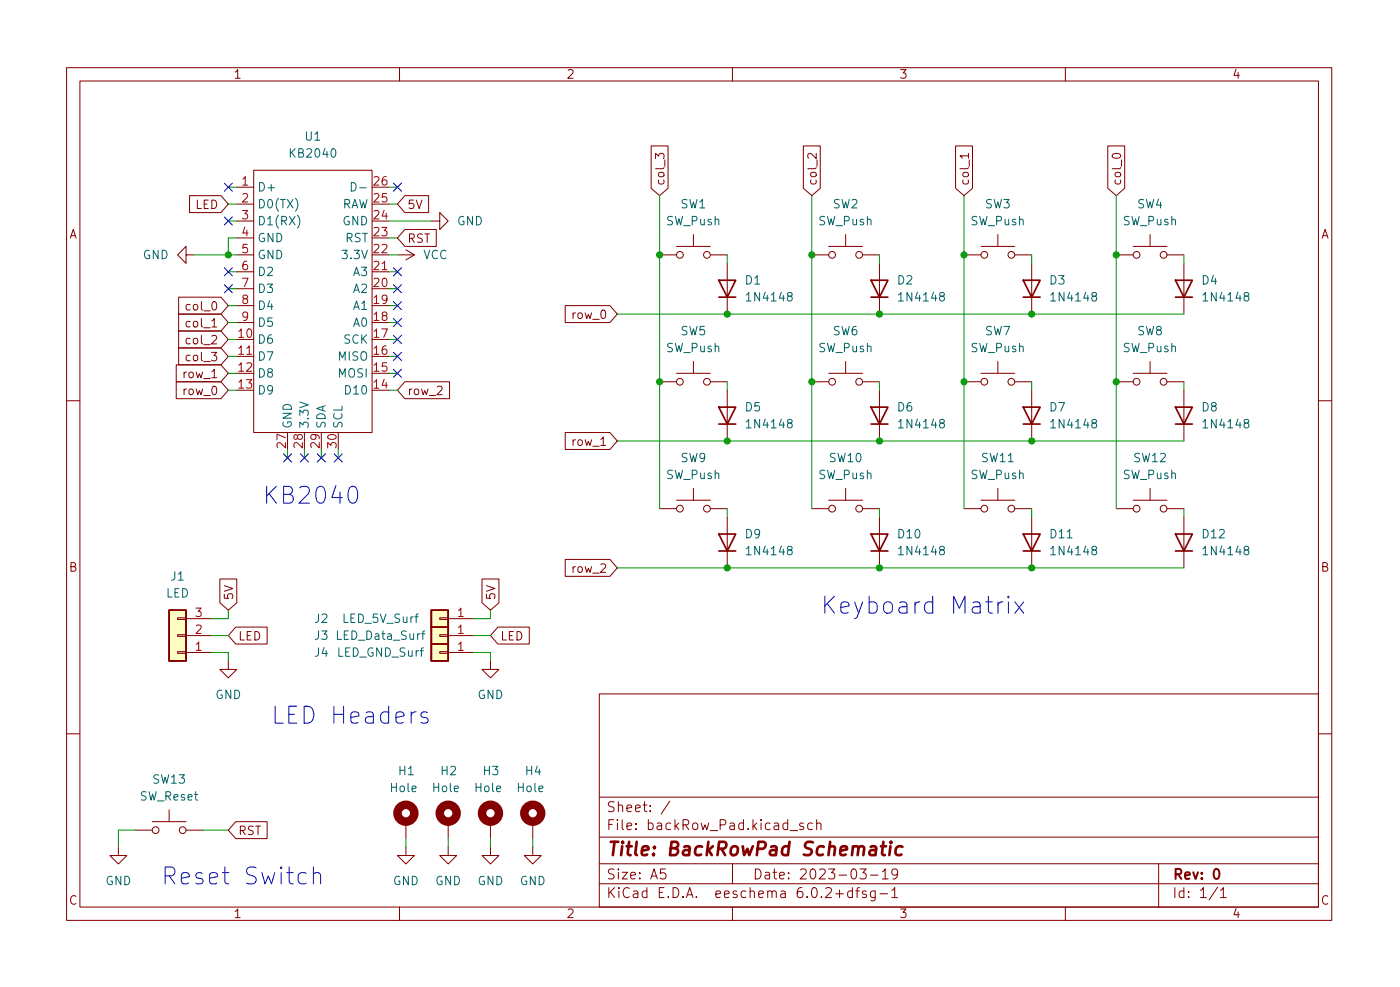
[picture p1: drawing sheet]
<svg xmlns="http://www.w3.org/2000/svg" width="210mm" height="148mm" viewBox="0 0 210 148" stroke-linecap="round" stroke-linejoin="round" font-family="sans-serif">
<g fill="none" stroke="#840000" stroke-width=".15">
<path d="M10 10.2h190v128h-190zM12 12.2h186v124h-186zM60 10.2v2M110 10.2v2M160 10.2v2M27.9 38.3v-1.3l-1.2 1.3 1.2 1.2v-1.2h1.3M28.5 29.4h4.7l1.1 1.2-1.1 1.3h-4.7zM35.6 38.3h2.5M35.6 28.1h2.5M35.6 30.6h2.5M35.6 33.2h2.5M35.6 35.7h2.5"/>
<path d="M38.1 25.6h17.8v39.3h-17.8zM59.7 38.3h2.5M60.8 34.5h4.7v2.5h-4.7l-1.1-1.3zM60.8 29.4h3.6v2.5h-3.6l-1.1-1.3zM61 37.5l1.2 .8M62.2 38.3l-1.2 .7M64.8 33.2h1.2v-1.3l1.3 1.3-1.3 1.3v-1.3M97.8 21.9h2.5v6.4l-1.2 1.1-1.3-1.1zM98.5 23.8v-.8l.4 .5 .2-.4h.5l.1 .2v.3l-.1 .2M99.1 38.3h2.5M101.6 37h5.1M104.1 35.2v1.8"/>
<path d="M106.7 38.3h2.5M109.2 39.5v7.7M120.6 21.9h2.6v6.4l-1.3 1.1-1.3-1.1zM121.9 38.3h2.6M122.6 23v.8l-.9-.8-.3 .1-.1 .2 .1 .5M124.5 37h5M127 35.2v1.8M129.5 38.3h2.6M132.1 39.5v7.7M143.5 21.9h2.6v6.4l-1.3 1.1-1.3-1.1zM144.8 38.3h2.5M145.4 23.4h-1.2l.3 .4"/>
<path d="M145.4 23v.8M147.3 37h5.1M149.9 35.2v1.8M152.4 38.3h2.5M154.9 39.5v7.7M166.4 21.9h2.5v6.4l-1.3 1.1-1.2-1.1zM167.2 23.1a.69 .69 0 0 1 1.1 .4 .79 .79 0 0 1-1.3 0zM167.6 38.3h2.6M170.2 37h5.1M172.7 35.2v1.8M175.3 38.3h2.5M177.8 39.5v7.7"/>
<path d="M26.5 57.3h6.7l1.1 1.3-1.1 1.3h-6.7zM26.5 54.8h6.7l1.1 1.2-1.1 1.3h-6.7zM26.8 44.6h6.4l1.1 1.3-1.1 1.3h-6.4zM26.8 47.2h6.4l1.1 1.2-1.1 1.3h-6.4zM26.8 49.7h6.4l1.1 1.3-1.1 1.2h-6.4zM26.8 52.2h6.4l1.1 1.3-1.1 1.3h-6.4zM35.6 53.5h2.5M35.6 40.8h2.5M35.6 43.3h2.5M35.6 45.9h2.5M35.6 48.4h2.5M55.9 40.8h2.5"/>
<path d="M60.8 57.3h6.7v2.6h-6.7l-1.1-1.3zM84.9 45.9h6.7l1.1 1.3-1.1 1.2h-6.7zM99.1 57.3h2.5M101.6 56h5.1M104.1 54.3v1.7M106.7 57.3h2.5M109.2 58.6v7.6M121.9 57.3h2.6M124.5 56h5M127 54.3v1.7M129.5 57.3h2.6M132.1 58.6v7.6"/>
<path d="M144.8 57.3h2.5M147.3 56h5.1M149.9 54.3v1.7M152.4 57.3h2.5M154.9 58.6v7.6M167.6 57.3h2.6M170.2 56h5.1M172.7 54.3v1.7M175.3 57.3h2.5M177.8 58.6v7.6M10 60.2h2M84.9 64.9h6.7l1.1 1.3-1.1 1.3h-6.7z"/>
<path d="M99.1 76.4h2.5M101.6 75.1h5.1M104.1 73.3v1.8M106.7 76.4h2.5M109.2 77.6v7.7M121.9 76.4h2.6M124.5 75.1h5M127 73.3v1.8M129.5 76.4h2.6M132.1 77.6v7.7M144.8 76.4h2.5M147.3 75.1h5.1"/>
<path d="M149.9 73.3v1.8M152.4 76.4h2.5M154.9 77.6v7.7M167.6 76.4h2.6M170.2 75.1h5.1M172.7 73.3v1.8M175.3 76.4h2.5M177.8 77.6v7.7M198 60.2h2M26.7 92.7h1.2v.3h-1.2zM26.7 95.3h1.2v.2h-1.2zM26.7 97.8h1.2v.3h-1.2z"/>
<path d="M27.9 98h3.8M27.9 95.4h3.8M27.9 92.9h3.8M33 86.9h2.6v3.6l-1.3 1.1-1.3-1.1zM34.3 99.2v1.3h1.3l-1.3 1.3-1.3-1.3h1.3M35.4 94.1h4.7v2.6h-4.7l-1.1-1.3zM66 97.8h1.3v.3h-1.3zM66 95.3h1.3v.2h-1.3zM66 92.7h1.3v.3h-1.3zM67.3 98h3.8M67.3 95.4h3.8M67.3 92.9h3.8"/>
<path d="M72.4 86.9h2.5v3.6l-1.2 1.1-1.3-1.1zM73.7 99.2v1.3h1.2l-1.2 1.3-1.3-1.3h1.3M74.8 94.1h4.7v2.6h-4.7l-1.1-1.3zM84.9 84h6.7l1.1 1.3-1.1 1.2h-6.7zM10 110.2h2M90 104.2h108v32h-108zM90 119.7h108M198 110.2h2M17.8 127.2v1.2h1.2l-1.2 1.3-1.3-1.3h1.3M20.3 124.6h2.6M22.9 123.4h5M25.4 121.6v1.8"/>
<path d="M27.9 124.6h2.6M35.4 123.4h4.7v2.5h-4.7l-1.1-1.3zM60 136.2v2M61 127.2v1.2h1.2l-1.2 1.3-1.3-1.3h1.3M61 123.4v2.5M67.3 127.2v1.2h1.3l-1.3 1.3-1.3-1.3h1.3M67.3 123.4v2.5M73.7 127.2v1.2h1.2l-1.2 1.3-1.3-1.3h1.3M73.7 123.4v2.5M80 127.2v1.2h1.3l-1.3 1.3-1.3-1.3h1.3M80 123.4v2.5M90 132.7h108"/>
<path d="M90 129.7h108M90 125.7h108M99.9 130.4h-.7v.8l.2-.2 .5 .1 .1 .2-.1 .5-.2 .1h-.3l-.2-.1M100.6 120.3l-1.3 1.9M110 136.2v2M110 129.7v3M118.7 124.7h1.1M120.7 123.6l-.4-.1-.2 .3 .1 .2 .5 .1v.4h-.6M122 123.6l-.4-.1-.3 .3v.5l.1 .2h.6M122.7 123.7a.37 .37 0 0 1 .6 .1v.7M122.7 123v1.5M128 133.8l-.4-.1-.3 .3v.5l.1 .2h.6"/>
<path d="M128 133.2v1.5M128.5 133.7h.6M129.1 133.2l-.3 .1-.1 .2v1.2M129.2 130.4h.9l-.5 .6a.41 .41 0 0 1 .5 .3v.4l-.2 .2h-.5l-.2-.1M130.1 133.8l-.4-.1-.2 .3 .1 .2 .5 .1v.4h-.6M130.7 131.4h1.2M131.4 133.7v1.3a.41 .41 0 0 1-.6 .2M131.4 133.8l-.4-.1-.3 .3v.5l.2 .2h.5M132.2 134.2h1.1M132.5 130.9l.4-.5v1.5M132.5 131.9h.9M133.9 133.7l.5-.5v1.5"/>
<path d="M133.9 134.7h.9M134.8 131.1l-.3 .3-.4-.1-.2-.2v-.4l.2-.2 .4-.1 .2 .2a.99 .99 0 0 1-.3 1.3h-.3M160 136.2v2M174 129.7v6.5M182.9 133.2l-1.3 1.9M183.3 133.7l.4-.5v1.5M183.3 134.7h.9"/>
<circle cx="102.1" cy="38.3" r=".51"/>
<circle cx="106.2" cy="38.3" r=".51"/>
<circle cx="125" cy="38.3" r=".51"/>
<circle cx="129" cy="38.3" r=".51"/>
<circle cx="147.8" cy="38.3" r=".51"/>
<circle cx="151.9" cy="38.3" r=".51"/>
<circle cx="170.7" cy="38.3" r=".51"/>
<circle cx="174.8" cy="38.3" r=".51"/>
<circle cx="102.1" cy="57.3" r=".51"/>
<circle cx="106.2" cy="57.3" r=".51"/>
<circle cx="125" cy="57.3" r=".51"/>
<circle cx="129" cy="57.3" r=".51"/>
<circle cx="147.8" cy="57.3" r=".51"/>
<circle cx="151.9" cy="57.3" r=".51"/>
<circle cx="170.7" cy="57.3" r=".51"/>
<circle cx="174.8" cy="57.3" r=".51"/>
<circle cx="102.1" cy="76.4" r=".51"/>
<circle cx="106.2" cy="76.4" r=".51"/>
<circle cx="125" cy="76.4" r=".51"/>
<circle cx="129" cy="76.4" r=".51"/>
<circle cx="147.8" cy="76.4" r=".51"/>
<circle cx="151.9" cy="76.4" r=".51"/>
<circle cx="170.7" cy="76.4" r=".51"/>
<circle cx="174.8" cy="76.4" r=".51"/>
<circle cx="23.4" cy="124.6" r=".51"/>
<circle cx="27.4" cy="124.6" r=".51"/>
</g>
<path d="M182.5 130.5l.3-.1a.94 .94 0 0 1 0 1.5h-.2a1 1 0 0 1-.1-1.4z" fill="none" stroke="#840000" stroke-width=".3"/>
<path d="M132.3 127h.8M132.7 126.4l-.2 1.7v.2l.4 .1M133.7 127l-.1 1.4M133.8 126.4l-.1 .1 .1 .1 .1-.1-.1-.1v.2M135.5 127.1a.66 .66 0 0 0-1 .3v.6l.1 .3 .2 .1 .6-.1" fill="none" stroke="#840000" stroke-width=".4"/>
<g fill="#ffffc2" stroke="#ffffc2" stroke-width=".15">
<path d="M25.4 91.6h2.5v7.6h-2.5z"/>
<path d="M64.8 96.7h2.5v2.5h-2.5z"/>
<path d="M64.8 94.1h2.5v2.6h-2.5z"/>
<path d="M64.8 91.6h2.5v2.5h-2.5z"/>
</g>
<g fill="none" stroke="#840000" stroke-width=".25">
<path d="M107.9 42.1h2.6l-1.3 2.5zM107.9 44.6h2.6M130.8 42.1h2.5l-1.2 2.5zM130.8 44.6h2.5M153.7 42.1h2.5l-1.3 2.5zM153.7 44.6h2.5M176.5 42.1h2.6l-1.3 2.5zM176.5 44.6h2.6M107.9 61.1h2.6l-1.3 2.6zM107.9 63.7h2.6M130.8 61.1h2.5l-1.2 2.6zM130.8 63.7h2.5"/>
<path d="M153.7 61.1h2.5l-1.3 2.6zM153.7 63.7h2.5M176.5 61.1h2.6l-1.3 2.6zM176.5 63.7h2.6M25.4 91.6h2.5v7.6h-2.5zM64.8 96.7h2.5v2.5h-2.5zM64.8 94.1h2.5v2.6h-2.5zM64.8 91.6h2.5v2.5h-2.5zM107.9 80.2h2.6l-1.3 2.5zM107.9 82.7h2.6M130.8 80.2h2.5l-1.2 2.5zM130.8 82.7h2.5"/>
<path d="M153.7 80.2h2.5l-1.3 2.5zM153.7 82.7h2.5M176.5 80.2h2.6l-1.3 2.5zM176.5 82.7h2.6"/>
</g>
<g fill="none" stroke="#840000" stroke-width="1.3">
<circle cx="61" cy="122.1" r="1.27"/>
<circle cx="67.3" cy="122.1" r="1.27"/>
<circle cx="73.7" cy="122.1" r="1.27"/>
<circle cx="80" cy="122.1" r="1.27"/>
</g>
<path d="M44.7 32.3a1.46 1.46 0 0 1 0 1.9M52.8 27.4a.64 .64 0 0 1 .7 .6 .64 .64 0 0 1-.7 .7zM54 28.2h1M63.3 95.1h.5M63.8 94.7l-.3 .2v1.1" fill="none" stroke="#006464" stroke-width=".15"/>
<path d="M52.5 73.2a.61 .61 0 0 1 .6-.2 .61 .61 0 0 1 .5 .5 1.49 1.49 0 0 1-.5 2 .65 .65 0 0 1-.7-.4 2.17 2.17 0 0 1 .1-1.9zM150.6 90.4a.65 .65 0 0 0-.7 .4M151.4 89.5l-.1 .1 .1 .2 .2-.2-.2-.1v.3M151.4 90.4v1.7M152.4 90.4l1.3 1.7M153.7 90.4l-1.3 1.7M64.2 107l-.6-.1-.3 .1-.1 .2 .1 .4 .9 .2 .1 .3-.1 .3-.3 .2h-.4l-.3-.2M46 131.1l-.3-.1h-.4l-.4 .2-.1 .3v.7l.2 .4 .3 .1h.4l.3-.1M47.1 131.2a.63 .63 0 0 1 1.1 .2v1.3M47.1 130.2v2.5" fill="none" stroke="#0000c2" stroke-width=".15"/>
<g fill="none" stroke="#009600" stroke-width=".15">
<path d="M29.2 38.3h6.4M34.3 33.2h1.3M34.3 30.6h1.3M34.3 28.1h1.3M35.6 35.7h-1.3v2.6M58.4 33.2h6.4M58.4 38.3h1.3M58.4 30.6h1.3M58.4 28.1h1.3M58.4 35.7h1.3M99.1 29.4v47M109.2 38.3v1.2"/>
<path d="M121.9 29.4v47M132.1 38.3v1.2M144.8 29.4v47M154.9 38.3v1.2M167.6 29.4v47M177.8 38.3v1.2M34.3 56h1.3M34.3 48.4h1.3M34.3 51h1.3M34.3 58.6h1.3M34.3 53.5h1.3M34.3 45.9h1.3"/>
<path d="M34.3 43.3h1.3M34.3 40.8h1.3M58.4 56h1.3M58.4 48.4h1.3M58.4 51h1.3M58.4 58.6h1.3M58.4 53.5h1.3M58.4 45.9h1.3M58.4 43.3h1.3M58.4 40.8h1.3M92.7 47.2h85.1M109.2 57.3v1.3"/>
<path d="M132.1 57.3v1.3M154.9 57.3v1.3M177.8 57.3v1.3M43.2 67.5v1.2M45.7 67.5v1.2M48.3 67.5v1.2M50.8 67.5v1.2M92.7 66.2h85.1M109.2 76.4v1.2M132.1 76.4v1.2M154.9 76.4v1.2M177.8 76.4v1.2"/>
<path d="M31.7 98h2.6v1.2M31.7 95.4h2.6M34.3 91.6v1.3h-2.6M71.1 98h2.6v1.2M71.1 95.4h2.6M73.7 91.6v1.3h-2.6M92.7 85.3h85.1M20.3 124.6h-2.5v2.6M30.5 124.6h3.8M61 125.9v1.3M67.3 125.9v1.3M73.7 125.9v1.3"/>
<path d="M80 125.9v1.3"/>
</g>
<g fill="none" stroke="#000084" stroke-width=".15">
<path d="M33.7 27.5l1.2 1.2M33.7 32.6l1.2 1.2M34.9 27.5l-1.2 1.2M34.9 32.6l-1.2 1.2M59.1 27.5l1.2 1.2M60.3 27.5l-1.2 1.2M33.7 42.7l1.2 1.3M33.7 40.2l1.2 1.2M34.9 42.7l-1.2 1.3M34.9 40.2l-1.2 1.2M59.1 52.9l1.2 1.2M59.1 55.4l1.2 1.3"/>
<path d="M59.1 47.8l1.2 1.2M59.1 40.2l1.2 1.2M59.1 42.7l1.2 1.3M59.1 45.3l1.2 1.2M59.1 50.4l1.2 1.2M60.3 52.9l-1.2 1.2M60.3 55.4l-1.2 1.3M60.3 47.8l-1.2 1.2M60.3 40.2l-1.2 1.2M60.3 42.7l-1.2 1.3M60.3 45.3l-1.2 1.2M60.3 50.4l-1.2 1.2"/>
<path d="M42.6 68.1l1.2 1.3M43.8 68.1l-1.2 1.3M45.1 68.1l1.2 1.3M46.3 68.1l-1.2 1.3M47.7 68.1l1.2 1.3M48.9 68.1l-1.2 1.3M50.2 68.1l1.2 1.3M51.4 68.1l-1.2 1.3"/>
</g>
<g fill="#009600" stroke="#009600" stroke-width=".15">
<circle cx="109.2" cy="85.3" r=".46"/>
<circle cx="109.2" cy="66.2" r=".46"/>
<circle cx="132.1" cy="85.3" r=".46"/>
<circle cx="121.9" cy="57.3" r=".46"/>
<circle cx="132.1" cy="47.2" r=".46"/>
<circle cx="144.8" cy="38.3" r=".46"/>
<circle cx="121.9" cy="38.3" r=".46"/>
<circle cx="132.1" cy="66.2" r=".46"/>
<circle cx="34.3" cy="38.3" r=".46"/>
<circle cx="109.2" cy="47.2" r=".46"/>
<circle cx="99.1" cy="57.3" r=".46"/>
<circle cx="99.1" cy="38.3" r=".46"/>
<circle cx="167.6" cy="38.3" r=".46"/>
<circle cx="167.6" cy="57.3" r=".46"/>
<circle cx="154.9" cy="85.3" r=".46"/>
<circle cx="154.9" cy="47.2" r=".46"/>
<circle cx="144.8" cy="57.3" r=".46"/>
<circle cx="154.9" cy="66.2" r=".46"/>
</g>
<g font-size="3.5" fill="#0000c2">
<text x="39.4" y="75.7">KB2040</text>
<text x="123.2" y="92.2">Keyboard Matrix</text>
<text x="40.6" y="108.7">LED Headers</text>
<text x="24.1" y="132.8">Reset Switch</text>
</g>
<text font-size="2.8" fill="#840000" x="91" y="128.5">Title: BackRowPad Schematic</text>
<g font-size="2.1" fill="#840000">
<text x="91" y="124.6">File: backRow_Pad.kicad_sch</text>
<text x="91" y="121.9">Sheet: /</text>
<text x="91" y="134.8">KiCad E.D.A. eeschema 6.0.2+dfsg-1</text>
<text x="91" y="132">Size: A5</text>
<text x="113" y="132">Date: 2023-03-19</text>
<text x="176" y="132">Rev: 0</text>
<text x="176" y="134.8">Id: 1/1</text>
</g>
<g font-size="1.8" fill="#840000">
<text x="35" y="11.8">1</text>
<text x="85" y="11.8">2</text>
<text x="135" y="11.8">3</text>
<text x="185" y="11.8">4</text>
<text x="99.8" y="27.9" transform="rotate(-90 99.8 27.9)">col_3</text>
<text x="122.6" y="27.9" transform="rotate(-90 122.6 27.9)">col_2</text>
<text x="145.5" y="27.9" transform="rotate(-90 145.5 27.9)">col_1</text>
<text x="168.4" y="27.9" transform="rotate(-90 168.4 27.9)">col_0</text>
<text x="10.3" y="35.8">A</text>
<text x="29.3" y="31.4">LED</text>
<text x="61.1" y="31.4">5V</text>
<text x="198.4" y="35.8">A</text>
<text x="61.1" y="36.4">RST</text>
<text x="28.3" y="46.6">col_0</text>
<text x="86.2" y="47.9">row_0</text>
<text x="28.3" y="49.1">col_1</text>
<text x="28.3" y="51.7">col_2</text>
<text x="27.7" y="59.3">row_0</text>
<text x="27.7" y="56.8">row_1</text>
<text x="28.3" y="54.2">col_3</text>
<text x="61.1" y="59.3">row_2</text>
<text x="86.2" y="66.9">row_1</text>
<text x="10.3" y="85.8">B</text>
<text x="86.2" y="86">row_2</text>
<text x="198.4" y="85.8">B</text>
<text x="35" y="90.2" transform="rotate(-90 35 90.2)">5V</text>
<text x="74.4" y="90.2" transform="rotate(-90 74.4 90.2)">5V</text>
<text x="35.7" y="96.1">LED</text>
<text x="75.1" y="96.1">LED</text>
<text x="35.7" y="125.3">RST</text>
<text x="10.3" y="135.8">C</text>
<text x="35" y="137.8">1</text>
<text x="85" y="137.8">2</text>
<text x="135" y="137.8">3</text>
<text x="185" y="137.8">4</text>
<text x="198.4" y="135.8">C</text>
</g>
<g font-size="1.8" fill="#006464">
<text x="43.7" y="23.7">KB2040</text>
<text x="45.9" y="21.1">U1</text>
<text x="38.6" y="28.7">D+</text>
<text x="38.6" y="31.3">D0(TX)</text>
<text x="38.6" y="33.8">D1(RX)</text>
<text x="51.1" y="31.3">RAW</text>
<text x="51.4" y="33.8">GND</text>
<text x="68.6" y="33.8">GND</text>
<text x="100.1" y="33.8">SW_Push</text>
<text x="102.2" y="31.3">SW1</text>
<text x="122.9" y="33.8">SW_Push</text>
<text x="125.1" y="31.3">SW2</text>
<text x="145.8" y="33.8">SW_Push</text>
<text x="147.9" y="31.3">SW3</text>
<text x="168.6" y="33.8">SW_Push</text>
<text x="170.8" y="31.3">SW4</text>
<text x="21.4" y="38.9">GND</text>
<text x="38.6" y="36.4">GND</text>
<text x="38.6" y="38.9">GND</text>
<text x="38.6" y="41.4">D2</text>
<text x="51.7" y="38.9">3.3V</text>
<text x="51.8" y="36.4">RST</text>
<text x="53.1" y="41.4">A3</text>
<text x="63.5" y="38.9">VCC</text>
<text x="38.6" y="44">D3</text>
<text x="38.6" y="46.5">D4</text>
<text x="53.1" y="46.5">A1</text>
<text x="53.1" y="44">A2</text>
<text x="111.9" y="42.7">D1</text>
<text x="112.4" y="45.2">1N4148</text>
<text x="134.8" y="42.7">D2</text>
<text x="135.3" y="45.2">1N4148</text>
<text x="157.7" y="42.7">D3</text>
<text x="158.2" y="45.2">1N4148</text>
<text x="180.5" y="42.7">D4</text>
<text x="181" y="45.2">1N4148</text>
<text x="38.6" y="51.6">D6</text>
<text x="38.6" y="49.1">D5</text>
<text x="51.6" y="51.6">SCK</text>
<text x="53.1" y="49.1">A0</text>
<text x="100.1" y="52.9">SW_Push</text>
<text x="102.2" y="50.3">SW5</text>
<text x="122.9" y="52.9">SW_Push</text>
<text x="125.1" y="50.3">SW6</text>
<text x="145.8" y="52.9">SW_Push</text>
<text x="147.9" y="50.3">SW7</text>
<text x="168.6" y="52.9">SW_Push</text>
<text x="170.8" y="50.3">SW8</text>
<text x="38.6" y="54.1">D7</text>
<text x="38.6" y="56.7">D8</text>
<text x="38.6" y="59.2">D9</text>
<text x="50.9" y="56.7">MOSI</text>
<text x="50.9" y="54.1">MISO</text>
<text x="52.1" y="59.2">D10</text>
<text x="43.8" y="64.4" transform="rotate(-90 43.8 64.4)">GND</text>
<text x="46.4" y="64.4" transform="rotate(-90 46.4 64.4)">3.3V</text>
<text x="48.9" y="64.4" transform="rotate(-90 48.9 64.4)">SDA</text>
<text x="51.4" y="64.4" transform="rotate(-90 51.4 64.4)">SCL</text>
<text x="111.9" y="61.8">D5</text>
<text x="112.4" y="64.3">1N4148</text>
<text x="134.8" y="61.8">D6</text>
<text x="135.3" y="64.3">1N4148</text>
<text x="157.7" y="61.8">D7</text>
<text x="158.2" y="64.3">1N4148</text>
<text x="180.5" y="61.8">D8</text>
<text x="181" y="64.3">1N4148</text>
<text x="100.1" y="71.9">SW_Push</text>
<text x="102.2" y="69.4">SW9</text>
<text x="122.9" y="71.9">SW_Push</text>
<text x="124.6" y="69.4">SW10</text>
<text x="145.8" y="71.9">SW_Push</text>
<text x="147.5" y="69.4">SW11</text>
<text x="168.6" y="71.9">SW_Push</text>
<text x="170.3" y="69.4">SW12</text>
<text x="111.9" y="80.8">D9</text>
<text x="112.4" y="83.3">1N4148</text>
<text x="134.9" y="80.8">D10</text>
<text x="135.3" y="83.3">1N4148</text>
<text x="157.8" y="80.8">D11</text>
<text x="158.2" y="83.3">1N4148</text>
<text x="180.6" y="80.8">D12</text>
<text x="181" y="83.3">1N4148</text>
<text x="24.9" y="89.7">LED</text>
<text x="25.7" y="87.2">J1</text>
<text x="47.3" y="93.5">J2</text>
<text x="51.5" y="93.5">LED_5V_Surf</text>
<text x="47.3" y="98.6">J4</text>
<text x="47.3" y="96">J3</text>
<text x="50.7" y="98.6">LED_GND_Surf</text>
<text x="50.7" y="96">LED_Data_Surf</text>
<text x="32.3" y="104.9">GND</text>
<text x="71.7" y="104.9">GND</text>
<text x="23" y="117.6">SW13</text>
<text x="58.7" y="118.9">Hole</text>
<text x="59.9" y="116.4">H1</text>
<text x="65" y="118.9">Hole</text>
<text x="66.3" y="116.4">H2</text>
<text x="71.4" y="118.9">Hole</text>
<text x="72.6" y="116.4">H3</text>
<text x="77.7" y="118.9">Hole</text>
<text x="79" y="116.4">H4</text>
<text x="21.1" y="120.2">SW_Reset</text>
<text x="15.8" y="132.9">GND</text>
<text x="59" y="132.9">GND</text>
<text x="65.3" y="132.9">GND</text>
<text x="71.7" y="132.9">GND</text>
<text x="78" y="132.9">GND</text>
</g>
<g font-size="1.8" fill="#a90000">
<text x="36.3" y="27.8">1</text>
<text x="56.2" y="27.8">26</text>
<text x="36.3" y="30.4">2</text>
<text x="36.3" y="32.9">3</text>
<text x="36.3" y="35.5">4</text>
<text x="56.2" y="35.5">23</text>
<text x="56.2" y="32.9">24</text>
<text x="56.2" y="30.4">25</text>
<text x="36.3" y="38">5</text>
<text x="36.3" y="40.5">6</text>
<text x="56.2" y="40.5">21</text>
<text x="56.2" y="38">22</text>
<text x="36.3" y="43.1">7</text>
<text x="36.3" y="45.6">8</text>
<text x="56.2" y="45.6">19</text>
<text x="56.2" y="43.1">20</text>
<text x="35.8" y="50.7">10</text>
<text x="35.8" y="53.2">11</text>
<text x="36.3" y="48.2">9</text>
<text x="56.2" y="53.2">16</text>
<text x="56.2" y="50.7">17</text>
<text x="56.2" y="48.2">18</text>
<text x="35.8" y="55.8">12</text>
<text x="35.8" y="58.3">13</text>
<text x="56.2" y="58.3">14</text>
<text x="56.2" y="55.8">15</text>
<text x="42.9" y="67.2" transform="rotate(-90 42.9 67.2)">27</text>
<text x="45.5" y="67.2" transform="rotate(-90 45.5 67.2)">28</text>
<text x="48" y="67.2" transform="rotate(-90 48 67.2)">29</text>
<text x="50.5" y="67.2" transform="rotate(-90 50.5 67.2)">30</text>
<text x="29.4" y="95.2">2</text>
<text x="29.4" y="92.6">3</text>
<text x="68.7" y="95.2">1</text>
<text x="68.7" y="92.6">1</text>
<text x="29.4" y="97.7">1</text>
<text x="68.7" y="97.7">1</text>
</g>
</svg>
